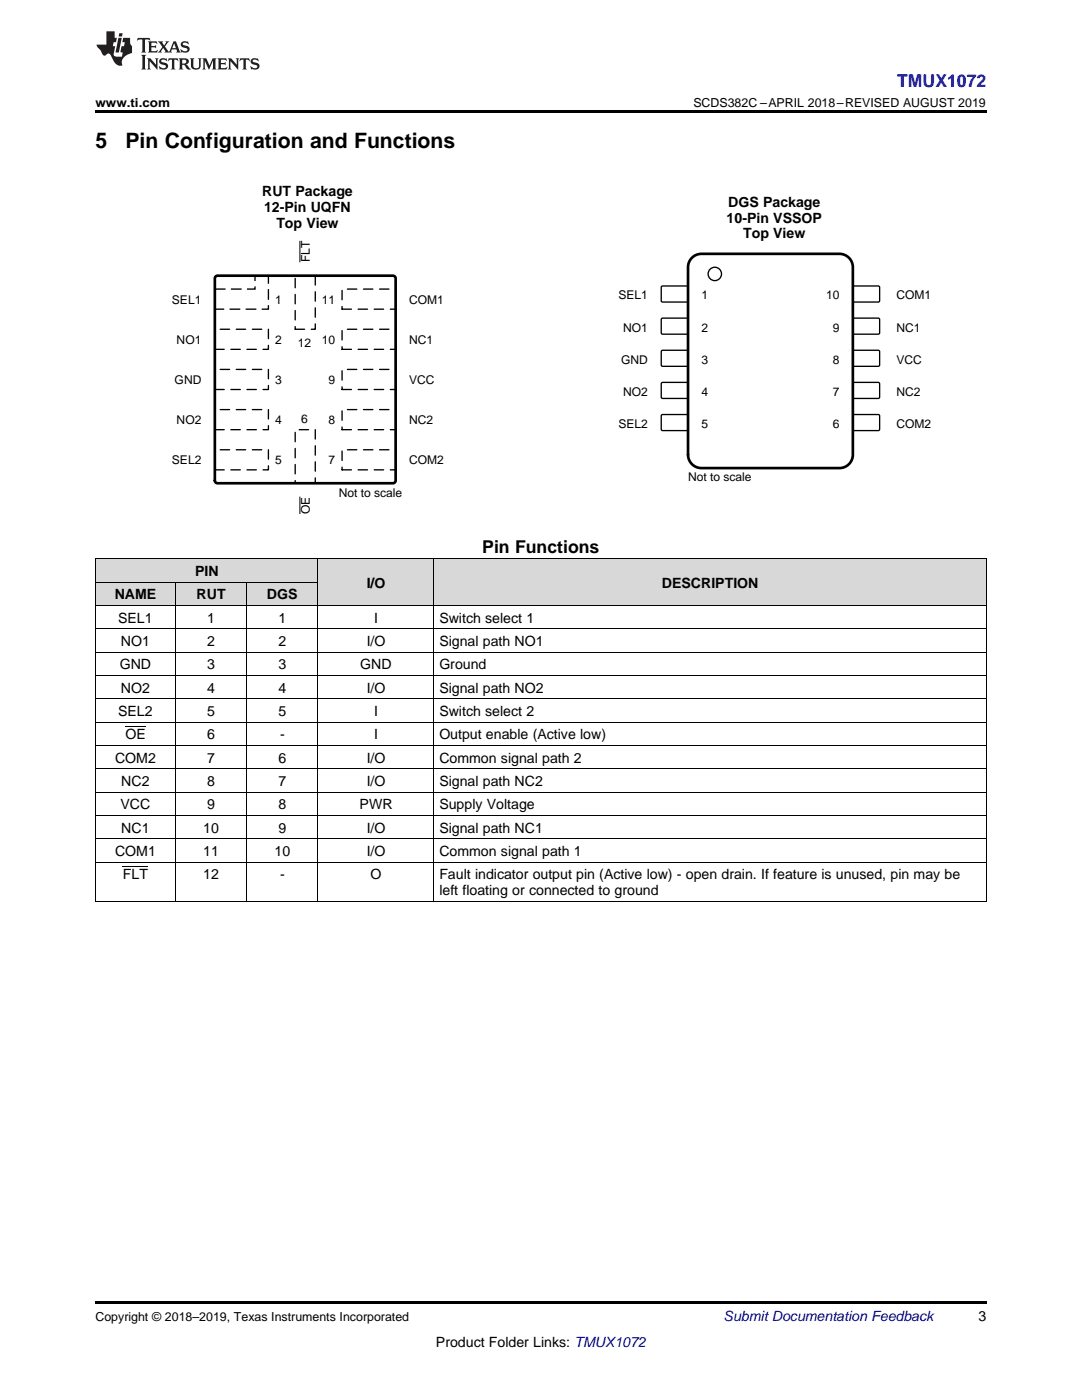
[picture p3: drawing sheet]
<svg xmlns="http://www.w3.org/2000/svg" width="216mm" height="279mm" viewBox="0 0 216 279" stroke-linecap="round" stroke-linejoin="round" font-family="sans-serif">
<g fill="#d8d8d8">
<path d="M63.5 111.6h23.1v9.3h-23.1z"/>
<path d="M86.6 111.6h110.2v9.3h-110.2z"/>
<path d="M19 116.2h16v4.7h-16z"/>
<path d="M35 116.2h14.2v4.7h-14.2z"/>
<path d="M49.2 116.2h14.3v4.7h-14.3z"/>
<path d="M19 111.6h16v4.6h-16z"/>
<path d="M35 111.6h14.2v4.6h-14.2z"/>
<path d="M49.2 111.6h14.3v4.6h-14.3z"/>
</g>
<path d="M19 179.9l.2 .1zM49.1 179.9l.1 .1zM63.4 179.9l.1 .1zM86.5 179.9l.1 .1zM196.7 179.9l.1 .1zM19 259.7h177.8v.5h-177.8z" fill="#000"/>
<g fill="none" stroke="#000" stroke-width=".2">
<path d="M19 111.5h177.8v68.5M19 116.2h44.5M19.1 111.5v68.5M35 116.2v63.8M49.2 116.2v63.8M63.4 111.5v68.5M86.6 111.5v68.5M19 139.5h177.8M19 134.8h177.8M19 130.2h177.8M19 125.5h177.8M19 120.8h177.8"/>
<path d="M19 158.1h177.8M19 153.4h177.8M19 148.8h177.8M19 144.1h177.8M19 179.9h177.8M19 172.1h177.8M19 167.4h177.8M19 162.8h177.8"/>
</g>
<path d="M42.9 57.7h8v-2.7h2.7v6.7h-10.7z" fill-rule="evenodd" fill="#fff"/>
<path d="M42.9 57.7h8v-2.7h2.7v6.7h-10.7z" fill="none" stroke="#000" stroke-width=".27" stroke-dasharray="2.1 1.1" stroke-linecap="butt"/>
<path d="M42.9 65.7h10.7v4h-10.7z" fill-rule="evenodd" fill="#fff"/>
<path d="M42.9 65.7h10.7v4h-10.7z" fill="none" stroke="#000" stroke-width=".27" stroke-dasharray="1.9 1.3"/>
<path d="M42.9 73.7h10.7v4h-10.7z" fill-rule="evenodd" fill="#fff"/>
<path d="M42.9 73.7h10.7v4h-10.7z" fill="none" stroke="#000" stroke-width=".27" stroke-dasharray="1.9 1.3"/>
<path d="M42.9 81.7h10.7v4.1h-10.7z" fill-rule="evenodd" fill="#fff"/>
<path d="M42.9 81.7h10.7v4.1h-10.7z" fill="none" stroke="#000" stroke-width=".27" stroke-dasharray="1.9 1.3"/>
<path d="M42.9 89.8h10.7v4h-10.7z" fill-rule="evenodd" fill="#fff"/>
<path d="M42.9 89.8h10.7v4h-10.7z" fill="none" stroke="#000" stroke-width=".27" stroke-dasharray="1.9 1.3"/>
<path d="M58.9 85.8h4v10.6h-4z" fill-rule="evenodd" fill="#fff"/>
<path d="M58.9 85.8h4v10.6h-4z" fill="none" stroke="#000" stroke-width=".27" stroke-dasharray="1.9 1.3"/>
<path d="M59.8 99.1v3.5" fill="none" stroke="#000" stroke-width=".2"/>
<path d="M68.3 89.8h10.6v4h-10.6z" fill-rule="evenodd" fill="#fff"/>
<path d="M68.3 89.8h10.6v4h-10.6z" fill="none" stroke="#000" stroke-width=".27" stroke-dasharray="1.9 1.3"/>
<path d="M68.3 81.7h10.6v4.1h-10.6z" fill-rule="evenodd" fill="#fff"/>
<path d="M68.3 81.7h10.6v4.1h-10.6z" fill="none" stroke="#000" stroke-width=".27" stroke-dasharray="1.9 1.3"/>
<path d="M68.3 73.7h10.6v4h-10.6z" fill-rule="evenodd" fill="#fff"/>
<path d="M68.3 73.7h10.6v4h-10.6z" fill="none" stroke="#000" stroke-width=".27" stroke-dasharray="1.9 1.3"/>
<path d="M68.3 65.7h10.6v4h-10.6z" fill-rule="evenodd" fill="#fff"/>
<path d="M68.3 65.7h10.6v4h-10.6z" fill="none" stroke="#000" stroke-width=".27" stroke-dasharray="1.9 1.3"/>
<path d="M68.3 57.7h10.6v4h-10.6z" fill-rule="evenodd" fill="#fff"/>
<path d="M68.3 57.7h10.6v4h-10.6z" fill="none" stroke="#000" stroke-width=".27" stroke-dasharray="1.9 1.3"/>
<path d="M58.9 55h4v10.7h-4z" fill-rule="evenodd" fill="#fff"/>
<path d="M58.9 55h4v10.7h-4z" fill="none" stroke="#000" stroke-width=".27" stroke-dasharray="1.9 1.3"/>
<path d="M59.8 48.1v4.2" fill="none" stroke="#000" stroke-width=".2"/>
<path d="M43.1 55.1l35.3-.1 .5 .3v40.6l-.2 .5h-35.3l-.5-.2v-40.6z" fill="none" stroke="#000" stroke-width=".53"/>
<path d="M132 57.2l.2-.1h5l.1 .2v2.8l-.3 .2-4.9-.1-.2-.2z" fill-rule="evenodd" fill="#fff"/>
<path d="M132 57.2l.2-.1h5l.1 .2v2.8l-.3 .2-4.9-.1-.2-.2z" fill="none" stroke="#000" stroke-width=".27"/>
<path d="M170.3 57.1h5.1l.1 .2v2.8l-.2 .2-5-.1-.1-.2v-2.7z" fill-rule="evenodd" fill="#fff"/>
<path d="M170.3 57.1h5.1l.1 .2v2.8l-.2 .2-5-.1-.1-.2v-2.7z" fill="none" stroke="#000" stroke-width=".27"/>
<path d="M132 63.6l.2-.1h5l.1 .3v2.8l-.3 .1h-4.9l-.2-.3z" fill-rule="evenodd" fill="#fff"/>
<path d="M132 63.6l.2-.1h5l.1 .3v2.8l-.3 .1h-4.9l-.2-.3z" fill="none" stroke="#000" stroke-width=".27"/>
<path d="M170.3 63.5h5.1l.1 .3v2.8l-.2 .1h-5l-.1-.3v-2.6z" fill-rule="evenodd" fill="#fff"/>
<path d="M170.3 63.5h5.1l.1 .3v2.8l-.2 .1h-5l-.1-.3v-2.6z" fill="none" stroke="#000" stroke-width=".27"/>
<path d="M132 70l.2-.1h5l.1 .3v2.8l-.3 .1h-4.9l-.2-.3z" fill-rule="evenodd" fill="#fff"/>
<path d="M132 70l.2-.1h5l.1 .3v2.8l-.3 .1h-4.9l-.2-.3z" fill="none" stroke="#000" stroke-width=".27"/>
<path d="M170.3 69.9h5.1l.1 .3v2.8l-.2 .1h-5l-.1-.3v-2.6z" fill-rule="evenodd" fill="#fff"/>
<path d="M170.3 69.9h5.1l.1 .3v2.8l-.2 .1h-5l-.1-.3v-2.6z" fill="none" stroke="#000" stroke-width=".27"/>
<path d="M132 76.4l.2-.1 5 .1 .1 .2v2.8l-.3 .1h-4.9l-.2-.2z" fill-rule="evenodd" fill="#fff"/>
<path d="M132 76.4l.2-.1 5 .1 .1 .2v2.8l-.3 .1h-4.9l-.2-.2z" fill="none" stroke="#000" stroke-width=".27"/>
<path d="M170.3 76.4h5.1l.1 .2v2.8l-.2 .1h-5l-.1-.2v-2.7z" fill-rule="evenodd" fill="#fff"/>
<path d="M170.3 76.4h5.1l.1 .2v2.8l-.2 .1h-5l-.1-.2v-2.7z" fill="none" stroke="#000" stroke-width=".27"/>
<path d="M132 82.9l.2-.2 5 .1 .1 .2v2.8l-.3 .1h-4.9l-.2-.2z" fill-rule="evenodd" fill="#fff"/>
<path d="M132 82.9l.2-.2 5 .1 .1 .2v2.8l-.3 .1h-4.9l-.2-.2z" fill="none" stroke="#000" stroke-width=".27"/>
<path d="M170.3 82.8h5.1l.1 .2v2.8l-.2 .1h-5l-.1-.2v-2.7z" fill-rule="evenodd" fill="#fff"/>
<g fill="none" stroke="#000" stroke-width=".27">
<path d="M170.3 82.8h5.1l.1 .2v2.8l-.2 .1h-5l-.1-.2v-2.7z"/>
<circle cx="142.6" cy="54.7" r="1.34"/>
</g>
<path d="M137.9 51.7a2.67 2.67 0 0 1 2.1-1h27.5a2.67 2.67 0 0 1 2.7 2.6v37.4a2.67 2.67 0 0 1-2.7 2.7h-27.5a2.67 2.67 0 0 1-2.7-2.7v-37.4l.1-.6z" fill="none" stroke="#000" stroke-width=".53"/>
<path d="M19 22h177.8v.5h-177.8z" fill="#000"/>
<g fill="#231f20">
<path d="M27.5 7.6l-.1 .5 .4-.2h.6v.1v2.1l-.2 .4h1l-.3-.4v-2.1l.1-.1h.5l.5 .2-.2-.5zM29.5 8.3l.2 .3v1.5l-.2 .4h1.8l.2-.6a1.04 1.04 0 0 1-1.3 .2v-.7h.6l.3 .2v-.6l-.3 .2h-.6v-.6l.8-.1 .4 .3-.2-.5zM31.5 8.3l.9 1.1-.9 1.1h.8l-.2-.2 .5-.7 .4 .7-.2 .2h1.5l-.1-.2 .1-.4h.9l.1 .4-.2 .2h1l-.3-.3-.7-1.9h-.5l-.9 2-.8-1 .9-1h-.8l.1 .3-.3 .5-.4-.6 .2-.2zM34.7 8.6l.4 1h-.7zM36.3 8.4a.63 .63 0 0 0-.2 .7 .63 .63 0 0 0 .6 .4l.6 .2 .1 .2a.75 .75 0 0 1-.7 .4 .75 .75 0 0 1-.6-.5l.1 .7 .1-.1a1.11 1.11 0 0 0 1.5-.6 1.13 1.13 0 0 0-1.2-.8l-.1-.4a1.04 1.04 0 0 1 1.2 .2l-.2-.5-.1 .1-.5-.2zM28.2 10.9l.2 .4v2.2l-.2 .4h1l-.3-.4v-2.2l.3-.4zM29.3 11.6l.3 .4v1.5l-.3 .4h.8l-.2-.4v-1.3l1.5 1.7v-1.9l.2-.4h-.7l.2 .4v.9l-1.1-1.3zM32 11.8a.62 .62 0 0 0-.2 .7 .62 .62 0 0 0 .6 .4l.6 .1 .1 .3a.76 .76 0 0 1-.7 .3 .76 .76 0 0 1-.6-.4l.1 .7 .1-.1a1.11 1.11 0 0 0 1.5-.6 1.13 1.13 0 0 0-1.2-.8l-.1-.4a1.04 1.04 0 0 1 1.2 .2l-.2-.6-.1 .1-.5-.1zM33.7 11.6l-.2 .6a.61 .61 0 0 1 .8-.3v1.6l-.2 .4h.9l-.2-.4v-1.6a.63 .63 0 0 1 .8 .3l-.2-.6zM35.6 11.6l.3 .4v1.5l-.3 .4h1l-.2-.2v-.8l.5 .2a.76 .76 0 0 0 1.2 .7l-1-1a.58 .58 0 0 0 .6-.5 .58 .58 0 0 0-.5-.6zM36.4 11.9h.1a.45 .45 0 0 1 .5 .1 .45 .45 0 0 1 .1 .5l-.7 .2zM37.9 11.6l.2 .2a2.17 2.17 0 0 0 .3 1.9 .99 .99 0 0 0 1.6-.6v-1.1l.2-.4h-.7l.2 .2a1.92 1.92 0 0 1-.2 1.8 .6 .6 0 0 1-.9-.5v-1.1l.2-.4zM40.4 11.6l.2 .4v1.5l-.2 .4h.7l-.2-.4v-1.4l.8 1.8 .8-1.8v1.4l-.2 .4h.9l-.2-.4v-1.5l.2-.4h-.8l-.6 1.5-.6-1.5zM43.4 11.6l.2 .4v1.5l-.2 .4h1.8l.2-.6a1.04 1.04 0 0 1-1.3 .1v-.6h.5l.4 .2v-.6l-.4 .2h-.5v-.7h.8l.3 .3-.1-.6zM45.5 11.6l.2 .4v1.5l-.2 .4h.7l-.2-.4v-1.3l1.5 1.7v-1.9l.2-.4h-.7l.2 .4v.9l-1.1-1.3zM47.9 11.6l-.1 .6a.61 .61 0 0 1 .8-.3v1.6l-.3 .4h1l-.3-.4 .1-1.6a.63 .63 0 0 1 .7 .3l-.1-.6zM50.2 11.8a.62 .62 0 0 0-.2 .7 .62 .62 0 0 0 .6 .4l.6 .1 .2 .3a.76 .76 0 0 1-.8 .3 .76 .76 0 0 1-.6-.4l.1 .7 .2-.1a1.11 1.11 0 0 0 1.5-.6 1.13 1.13 0 0 0-1.3-.8l-.1-.4a1.04 1.04 0 0 1 1.2 .2l-.1-.6-.2 .1-.5-.1z"/>
<path d="M21.2 6.3v2.6h-1.9l.1 .4 .7 .9a.91 .91 0 0 0 1 .8 .56 .56 0 0 1 .5-.3 .56 .56 0 0 1 .5 .3l.4 .8a1.53 1.53 0 0 0 1.9 1.2 1.54 1.54 0 0 1 1-2.1l.9-.3v-1.4a1.52 1.52 0 0 1-.3-1.6h-1.4l-.2 .8h.5l-.2 .8h-.4l-.2 1v.2l.4 .1-.2 .8a1.93 1.93 0 0 1-1.6-.3l.3-1.8h-.5l.2-.8h.4l.2-.8h-.4v-1.3zM23.6 7.6l-.6 2.9h.7l.6-2.9zM23.8 6.6l-.1 .7h.6l.2-.7z"/>
</g>
<path d="M25 145.1h4.1M24.5 173h5" fill="none" stroke="#000" stroke-width=".2"/>
<g font-size="4.2">
<text x="19" y="29.6">5</text>
<text x="25" y="29.6">Pin Configuration and Functions</text>
</g>
<text font-size="3.5" fill="#00f" x="179" y="17.3">TMUX1072</text>
<text font-size="3.5" x="96.2" y="110.3">Pin Functions</text>
<g font-size="2.8">
<text x="52.3" y="39.1">RUT Package</text>
<text x="145.3" y="41.2">DGS Package</text>
<text x="52.7" y="42.3">12-Pin UQFN</text>
<text x="55.1" y="45.4">Top View</text>
<text x="145" y="44.4">10-Pin VSSOP</text>
<text x="148.3" y="47.6">Top View</text>
<text x="22.9" y="119.6">NAME</text>
<text x="38.9" y="115">PIN</text>
<text x="39.2" y="119.6">RUT</text>
<text x="53.3" y="119.6">DGS</text>
<text x="73.2" y="117.3">I/O</text>
<text x="132.1" y="117.3">DESCRIPTION</text>
<text x="23.6" y="124.3">SEL1</text>
<text x="41.3" y="124.3">1</text>
<text x="55.6" y="124.3">1</text>
<text x="74.6" y="124.3">I</text>
<text x="87.7" y="124.3">Switch select 1</text>
<text x="24.1" y="128.9">NO1</text>
<text x="41.3" y="128.9">2</text>
<text x="55.6" y="128.9">2</text>
<text x="73.2" y="128.9">I/O</text>
<text x="87.7" y="128.9">Signal path NO1</text>
<text x="23.9" y="133.6">GND</text>
<text x="41.3" y="133.6">3</text>
<text x="55.6" y="133.6">3</text>
<text x="71.9" y="133.6">GND</text>
<text x="87.7" y="133.6">Ground</text>
<text x="23.6" y="142.9">SEL2</text>
<text x="24.1" y="138.3">NO2</text>
<text x="41.3" y="138.3">4</text>
<text x="41.3" y="142.9">5</text>
<text x="55.6" y="138.3">4</text>
<text x="55.6" y="142.9">5</text>
<text x="73.2" y="138.3">I/O</text>
<text x="74.6" y="142.9">I</text>
<text x="87.7" y="138.3">Signal path NO2</text>
<text x="87.7" y="142.9">Switch select 2</text>
<text x="25" y="147.6">OE</text>
<text x="41.3" y="147.6">6</text>
<text x="55.9" y="147.6">-</text>
<text x="74.6" y="147.6">I</text>
<text x="87.7" y="147.6">Output enable (Active low)</text>
<text x="23" y="152.2">COM2</text>
<text x="41.3" y="152.2">7</text>
<text x="55.6" y="152.2">6</text>
<text x="73.2" y="152.2">I/O</text>
<text x="87.7" y="152.2">Common signal path 2</text>
<text x="24.1" y="161.5">VCC</text>
<text x="24.2" y="156.9">NC2</text>
<text x="41.3" y="156.9">8</text>
<text x="41.3" y="161.5">9</text>
<text x="55.6" y="156.9">7</text>
<text x="55.6" y="161.5">8</text>
<text x="71.8" y="161.5">PWR</text>
<text x="73.2" y="156.9">I/O</text>
<text x="87.7" y="156.9">Signal path NC2</text>
<text x="87.7" y="161.5">Supply Voltage</text>
<text x="24.2" y="166.2">NC1</text>
<text x="40.6" y="166.2">10</text>
<text x="55.6" y="166.2">9</text>
<text x="73.2" y="166.2">I/O</text>
<text x="87.7" y="166.2">Signal path NC1</text>
<text x="23" y="170.9">COM1</text>
<text x="40.6" y="170.9">11</text>
<text x="54.8" y="170.9">10</text>
<text x="73.2" y="170.9">I/O</text>
<text x="87.7" y="170.9">Common signal path 1</text>
<text x="24.5" y="175.5">FLT</text>
<text x="40.6" y="175.5">12</text>
<text x="55.9" y="175.5">-</text>
<text x="73.9" y="175.5">O</text>
<text x="87.7" y="175.5">Fault indicator output pin (Active low) - open drain. If feature is unused, pin may be</text>
<text x="87.7" y="178.7">left floating or connected to ground</text>
<text x="195.3" y="263.6">3</text>
<text x="87" y="268.9">Product Folder Links: TMUX1072</text>
</g>
<text font-size="2.8" fill="#0000c8" x="144.4" y="263.6">Submit Documentation Feedback</text>
<g font-size="2.5">
<text x="19" y="21.4">www.ti.com</text>
<text x="138.4" y="21.4">SCDS382C –APRIL 2018–REVISED AUGUST 2019</text>
<text x="19" y="263.6">Copyright © 2018–2019, Texas Instruments Incorporated</text>
</g>
<g font-size="2.4">
<text x="61.8" y="52.3" transform="rotate(-90 61.8 52.3)">FLT</text>
<text x="123.4" y="59.7">SEL1</text>
<text x="140" y="59.7">1</text>
<text x="164.8" y="59.7">10</text>
<text x="178.9" y="59.7">COM1</text>
<text x="34.3" y="60.6">SEL1</text>
<text x="54.9" y="60.6">1</text>
<text x="64.2" y="60.6">11</text>
<text x="81.6" y="60.6">COM1</text>
<text x="35.3" y="68.6">NO1</text>
<text x="54.9" y="68.6">2</text>
<text x="59.4" y="69.2">12</text>
<text x="64.2" y="68.6">10</text>
<text x="81.6" y="68.6">NC1</text>
<text x="124.3" y="66.2">NO1</text>
<text x="140" y="66.2">2</text>
<text x="166.2" y="66.2">9</text>
<text x="178.9" y="66.2">NC1</text>
<text x="34.9" y="76.7">GND</text>
<text x="54.9" y="76.7">3</text>
<text x="65.6" y="76.7">9</text>
<text x="81.6" y="76.7">VCC</text>
<text x="123.9" y="72.6">GND</text>
<text x="140" y="72.6">3</text>
<text x="166.2" y="72.6">8</text>
<text x="178.9" y="72.6">VCC</text>
<text x="124.3" y="79">NO2</text>
<text x="140" y="79">4</text>
<text x="166.2" y="79">7</text>
<text x="178.9" y="79">NC2</text>
<text x="35.3" y="84.7">NO2</text>
<text x="54.9" y="84.7">4</text>
<text x="60.1" y="84.4">6</text>
<text x="65.6" y="84.7">8</text>
<text x="81.6" y="84.7">NC2</text>
<text x="123.4" y="85.4">SEL2</text>
<text x="140" y="85.4">5</text>
<text x="166.2" y="85.4">6</text>
<text x="178.9" y="85.4">COM2</text>
<text x="34.3" y="92.7">SEL2</text>
<text x="54.9" y="92.7">5</text>
<text x="65.6" y="92.7">7</text>
<text x="81.6" y="92.7">COM2</text>
<text x="67.6" y="99.1">Not to scale</text>
<text x="137.3" y="96.1">Not to scale</text>
<text x="61.8" y="102.6" transform="rotate(-90 61.8 102.6)">OE</text>
</g>
</svg>
